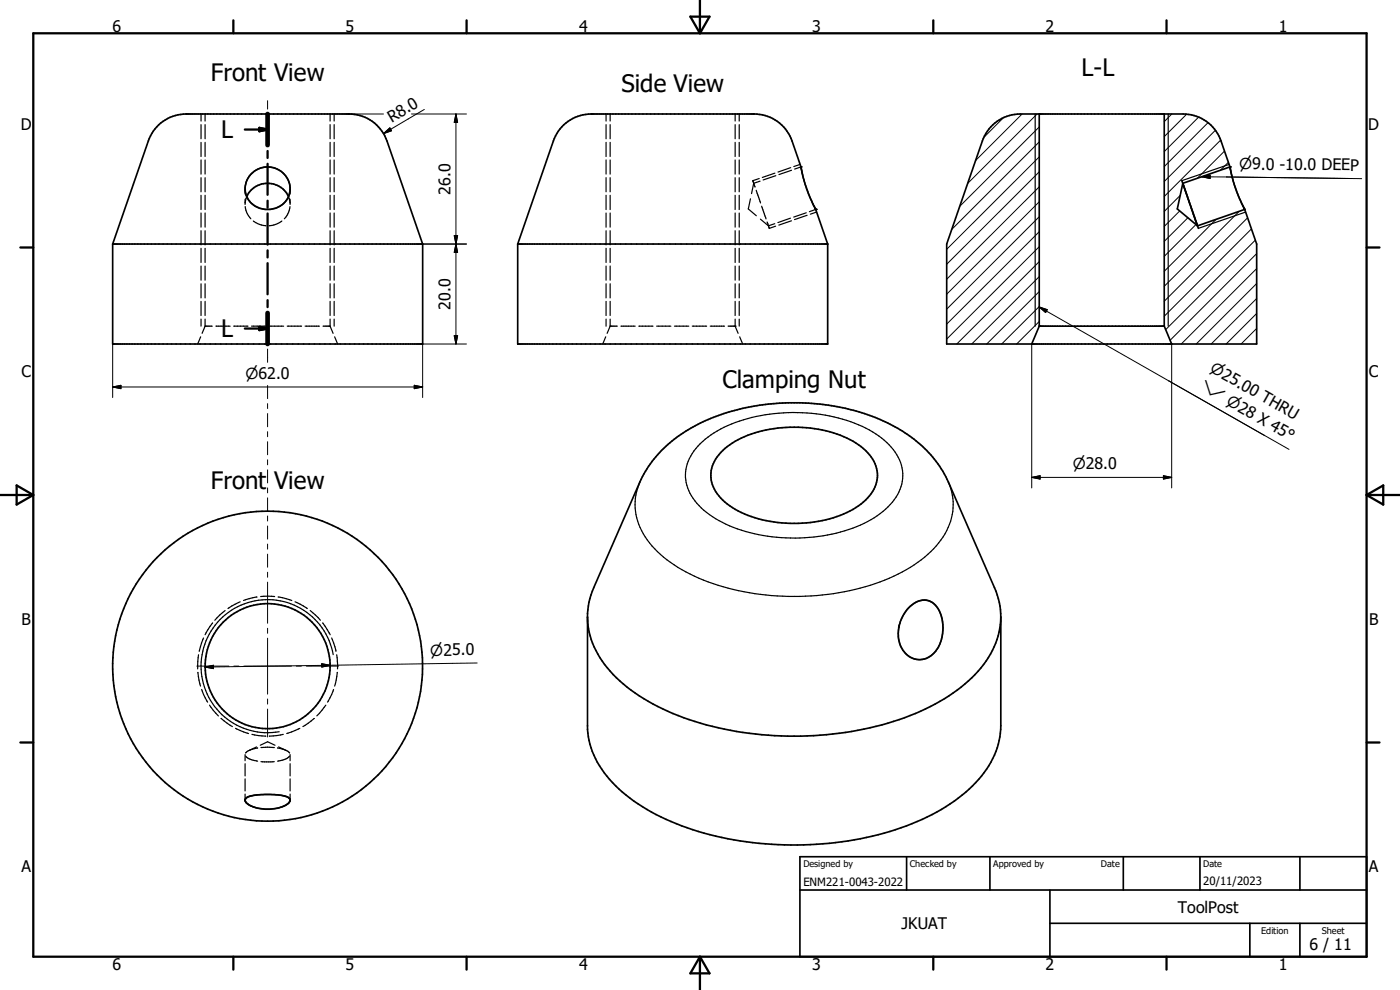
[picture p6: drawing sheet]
<svg xmlns="http://www.w3.org/2000/svg" width="297mm" height="210mm" viewBox="0 0 297 210" stroke-linecap="round" stroke-linejoin="round" font-family="sans-serif">
<g fill="none" stroke="#000" stroke-width=".21">
<path d="M56.8 21.4v1.7M74.1 24.2h7.3M81.4 28.3l1.3-1.2 .4 .6zM87.3 24.2h11.7M90 23.2l-8.6 5.1M96.7 24.2v48.8M96.7 24.2l.4 1.8h-.7zM212.8 25l-4 4.1M216.8 24.2l-9.8 9.9M220 24.2l-14.7 14.7M220.5 39.6l-19.7 19.6M220.5 36.5l-19.7 19.6"/>
<path d="M220.5 33.3l-19.7 19.6M220.5 30.1l-18.6 18.5M220.5 26.9l-16.9 16.9M248.6 24.2l-1.6 1.6M251.7 24.3l-4.7 4.7M254.3 24.9l-7.3 7.3M254.9 37.5l34 .4M254.9 37.5l1.8-.3v.7zM256.3 26l-9.3 9.3M257.8 27.7l-10.8 10.8M259 29.7l-12 12M259.8 32.1l-5.8 5.7"/>
<path d="M260.6 34.4l-1.7 1.7M89.7 51.8h9.3M96.4 50l.7 3.5h-.7l.7-3.5zM220.5 58.7l-14.3 14.3M220.5 55.5l-17.5 17.5M220.5 52.3l-19.7 19.6M220.5 49.2l-19.7 19.6M220.5 46l-19.7 19.6M220.5 42.8l-19.7 19.6M250.3 44.8l-3.3 3.2M250.4 41.5l-3.4 3.4M252 46.2l-5 5"/>
<path d="M253.7 47.6l-6.7 6.8M258 46.5l-11 11.1M262.9 44.9l-15.9 15.8M264.7 46.2l-17.7 17.7M265.5 48.6l-18.5 18.5M266.3 50.9l-19 19M266.6 57l-16 16M266.6 53.8l-18.4 18.4M23.9 73v11.3M56.8 74v2.9M96.4 71.2h.7l-.4 1.8zM99 73h-9.3v11.3"/>
<path d="M218.9 73v30.5M218.9 73h.1M220.5 65l-8 8M220.5 61.9l-11.2 11.1M220.5 68.2l-4.8 4.8M220.5 65.1l27.5 15.7M220.5 65.1l1.7 .6-.4 .6zM248.6 73v30.5M266.6 72.9l-.1 .1M266.6 69.7l-3.3 3.3M266.6 66.5l-6.5 6.5M266.6 63.3l-9.6 9.7"/>
<path d="M266.6 60.2l-12.8 12.8M23.9 82.1h65.8M23.9 82.1l1.8-.4v.8zM56.8 81.8v2.8M56.8 85.6v1.1M56.8 87.7v2.8M56.8 91.6v1M56.8 93.7v2.8M56.8 97.5v1.1M56.8 99.7v2.7M87.9 81.7l1.8 .4-1.8 .4zM248 80.8l20.3 11.6"/>
<path d="M248 80.8l25.5 14.5M56.8 103.5v1.1M56.8 105.6v2.8M56.8 109.5v1M56.8 111.6v2.8M56.8 115.4v1.1M56.8 117.6v2.7M218.9 101.3h29.7M218.9 101.3l1.8-.4v.7zM246.8 100.9l1.8 .4-1.8 .3zM56.8 121.4v1.1M56.8 123.5v8.7"/>
<path d="M56.8 133.3v1M56.8 135.4v11.8M41.8 141.3h6.8M43.5 141.5l1.8-.4v.7zM49.6 141.3h1.1M51.7 141.3h10.1M56.8 148.3v1.1M56.8 150.4v5.9M62.9 141.3h1M65 141.3h6.8M68.3 140.8l1.7 .3-1.7 .4zM70 141.1l-26.5 .4"/>
<path d="M101.2 140.6l-31.2 .5"/>
</g>
<g fill="none" stroke="#000" stroke-width=".25">
<path d="M42.6 24.2v1.5M42.6 26.4v3M42.6 30.2v3M42.6 33.9v3M42.6 37.7v3M43.5 24.2v1.5M43.5 26.4v3M43.5 30.2v3M43.5 33.9v3M43.5 37.7v3M70 24.2v1.5M70 26.4v3"/>
<path d="M70 30.2v3M70 33.9v3M70 37.7v3M70.9 24.2v1.5M70.9 26.4v3M70.9 30.2v3M70.9 33.9v3M70.9 37.7v3M128.6 24.2v1.5M128.6 26.4v3M128.6 30.2v3M128.6 33.9v3"/>
<path d="M128.6 37.7v3M129.4 24.2v1.5M129.4 26.4v3M129.4 30.2v3M129.4 33.9v3M129.4 37.7v3M156 24.2v1.5M156 26.4v3M156 30.2v3M156 33.9v3M156 37.7v3M156.8 24.2v1.5"/>
<path d="M156.8 26.4v3M156.8 30.2v3M156.8 33.9v3M156.8 37.7v3M159.7 38.3v.1M159.7 38.4l.5 1.3M161.1 37.9l-1.4 .4M161.2 38.4l-1.3 .5-.5 2.2M164.4 36.7l-2.7 .9M164.6 37.3l-2.7 .9M167.7 35.6l-2.6 .9M167.9 36.1l-2.6 .9"/>
<path d="M169.8 34.9l-1.4 .4M169.9 35.4l-1.3 .5M219.6 24.2v45M247.8 24.2v45M260.8 34.9l-10.1 3.4M42.6 41.4v3.1M42.6 45.2v3M42.6 48.9v3M42.6 52.7v3M42.6 56.4v3M43.5 41.4v3.1M43.5 45.2v3"/>
<path d="M43.5 48.9v3M43.5 52.7v3M43.5 56.4v3M52 40.1v1.1M52 42.3v1.1M52 43.8l.3 1.2 .9 1.4M52.4 41.7l-.4 1.4M53.7 46.9a4.8 4.8 0 0 0 2.7 1M59.8 46.9a4.8 4.8 0 0 1-2.7 1M61.2 41.7l.3 1.4M61.5 43.8l-.3 1.2-.9 1.4M61.5 40.1v1.1"/>
<path d="M61.5 42.3v1.1M70 41.4v3.1M70 45.2v3M70 48.9v3M70 52.7v3M70 56.4v3M70.9 41.4v3.1M70.9 45.2v3M70.9 48.9v3M70.9 52.7v3M70.9 56.4v3M128.6 41.4v3.1"/>
<path d="M128.6 45.2v3M128.6 48.9v3M128.6 52.7v3M128.6 56.4v3M129.4 41.4v3.1M129.4 45.2v3M129.4 48.9v3M129.4 52.7v3M129.4 56.4v3M156 41.4v3.1M156 45.2v3M156 48.9v3"/>
<path d="M156 52.7v3M156 56.4v3M156.8 41.4v3.1M156.8 45.2v3M156.8 48.9v3M156.8 52.7v3M156.8 56.4v3M159.2 42.2l-.4 2.1 1.7 1.5M160.4 40.4l.9 2.7M161.3 46.5l1.7 1.4 1.4-.4M161.6 43.7l.9 2.7M162.7 47.1l.5 1.3 1.3-.4"/>
<path d="M167.7 46.3l-2.7 .9M167.9 46.8l-2.7 1M171 45.1l-2.6 1M171.2 45.7l-2.6 .9M173.1 44.4l-1.4 .5M173.2 45l-1.3 .4M264.3 45l-10.1 3.4M42.6 71.5l-.7 1.5M42.6 60.2v3M42.6 63.9v3M42.6 67.7v1.5M43.5 69.2h1.5"/>
<path d="M43.5 69.2l-.6 1.5M43.5 60.2v3M43.5 63.9v3M43.5 67.7v1.5M45.8 69.2h3M49.6 69.2h3M53.4 69.2h3M57.1 69.2h3.1M60.9 69.2h3.1M64.7 69.2h3.1M68.5 69.2h1.5M70 69.2l.7 1.5"/>
<path d="M70 60.2v3M70 63.9v3M70 67.7v1.5M70.9 60.2v3M70.9 63.9v3M70.9 67.7v1.5M71 71.5l.6 1.5M128.5 71.5l-.6 1.5M128.6 60.2v3M128.6 63.9v3M128.6 67.7v1.5M129.4 69.2h1.6"/>
<path d="M129.4 69.2l-.6 1.5M129.4 60.2v3M129.4 63.9v3M129.4 67.7v1.5M131.7 69.2h3M135.5 69.2h3M139.3 69.2h3M143.1 69.2h3M146.9 69.2h3M150.7 69.2h3M154.5 69.2h1.5M156 69.2h.1"/>
<path d="M156 69.2l.6 1.5M156 60.2v3M156 63.9v3M156 67.7v1.5M156.8 60.2v3M156.8 63.9v3M156.8 67.7v1.5M156.9 71.5l.7 1.5M148.5 94.1a25.5 25.5 0 0 1 13.8-6.1 34.5 34.5 0 0 1 23.5 4.1 11.2 11.2 0 0 1 5.7 8.3 10.2 10.2 0 0 1-4.8 8.5 31.2 31.2 0 0 1-18 5.3 32.1 32.1 0 0 1-18.2-5 10.3 10.3 0 0 1-5.1-9.1 9.9 9.9 0 0 1 3.1-6zM135.7 102.3a12.4 12.4 0 0 0 2.6 13.5 32.2 32.2 0 0 0 16.2 9 53.7 53.7 0 0 0 36.1-3 21.9 21.9 0 0 0 10.5-9.9 11.6 11.6 0 0 0 .1-9.6M42.1 138.9l-.2 3M43.2 135.3l-.9 2.9"/>
<path d="M45.1 132.1l-1.6 2.6M47.8 129.5l-2.2 2.1M51 127.7l-2.6 1.4M54.5 126.7l-2.8 .7M55.3 126.5h3M59 126.7l2.9 .7M62.6 127.7l2.6 1.4M65.8 129.5l2.2 2.1M68.5 132.1l1.6 2.6M70.4 135.3l.9 2.9M70.7 138.9a14.1 14.1 0 0 0-16.4-11.5 14.1 14.1 0 0 0-11.4 16.4 14.1 14.1 0 0 0 16.3 11.4M71.4 138.9l.2 3"/>
<path d="M42 142.6l.5 2.9M42.8 146.3l1.2 2.7M44.4 149.6l1.9 2.3M46.9 152.4l2.4 1.7M50 154.5l2.7 1.1M53.4 155.8l3 .4M54.4 158.5l-1.5 .7M54.7 158.7h-.1a4 4 0 0 0-2.5 1M55.2 158.1l1.6-.7 1.5 .7M55.4 158.6h2.8M56.4 156.2h.1M57.1 156.2h.1"/>
<path d="M58.9 158.7a4 4 0 0 1 2.5 1M59.1 158.5l1.6 .7M60.1 155.8l-2.9 .4M63.6 154.5l-2.8 1.1M66.7 152.4l-2.4 1.7M69.1 149.6l-1.9 2.3M70.8 146.3l-1.3 2.7M71.6 142.6l-.6 2.9M52 160.1v1.3M52 162v2.6M52 165.2v2.6M52 168.5v1.3"/>
<path d="M52.1 160.4a3.9 3.9 0 0 0 2.6 1.1M55.4 161.6h2.8M61.4 160.4a4 4 0 0 1-2.5 1.1M61.5 160.1v1.3M61.5 162v2.6M61.5 165.2v2.6M61.5 168.5v1.3"/>
</g>
<g fill="none" stroke="#000" stroke-width=".36">
<path d="M53.2 37a4.7 4.7 0 0 1 6.2-.8 4.7 4.7 0 0 1 1.6 6 4.8 4.8 0 0 1-3.8 2.2 5.1 5.1 0 0 1-4.1-1.5 4.3 4.3 0 0 1 .1-5.9zM169.9 35.5h.1M220.5 24.2v45M247 24.2v45M250.7 38.3l3.5 10.1M250.9 38.9l-1.1 5.4 4.3 3.6M250.9 38.9l1.6 4.5M260.9 35.4l-1.9-5.5a8.5 8.5 0 0 0-8-5.7h-34.6a8.5 8.5 0 0 0-8 5.7l-7.6 21.9v21.2h65.8v-21.2l-2.5-7.4M260.9 35.4l-10 3.5M260.9 35.4l1 3.8 1.1 3 1.1 2.2M23.9 51.8l7.6-21.9a8.5 8.5 0 0 1 8-5.7h34.6a8.5 8.5 0 0 1 8 5.7l7.6 21.9M23.9 51.8h65.8"/>
<path d="M23.9 51.8v21.2h65.8v-21.2M52.4 41.7a4.9 4.9 0 0 1 4.4-2.8 4.9 4.9 0 0 1 4.4 2.8M109.8 51.8h65.8M109.8 51.8v21.2h65.8v-21.2M173 44.4l-1.9-4.3-1.2-4.7-1.9-5.5a8.5 8.5 0 0 0-8-5.7h-34.6a8.5 8.5 0 0 0-8 5.7l-7.6 21.9M173.1 44.4l2.5 7.4M252.6 43.8l1.4 4.1M254 47.9h.1M264.1 44.4l-10 3.5M220.5 69.2l-1.6 3.8M220.5 69.2h26.5M247 69.2l1.6 3.8"/>
<path d="M153.3 95.6a21.1 21.1 0 0 1 13.4-4.9 24.4 24.4 0 0 1 16 4 7.5 7.5 0 0 1 3.4 7.1 9.7 9.7 0 0 1-5.8 6.6 27.7 27.7 0 0 1-24.3-.3 8.9 8.9 0 0 1-5.2-7.3 7.3 7.3 0 0 1 2.5-5.2zM190.8 132.7l-.1 .5M193.1 128.7a3.6 3.6 0 0 1 5.5-.1 8.2 8.2 0 0 1-.7 10.2 4.2 4.2 0 0 1-7-2.1 7.9 7.9 0 0 1 2.2-8zM212.3 130.9v23.1a17.8 17.8 0 0 1-6 12.7 42.8 42.8 0 0 1-18.7 10 72.7 72.7 0 0 1-43-1.5 37.1 37.1 0 0 1-15.9-10.6 17.5 17.5 0 0 1-4.1-9.9v-24.5l.3-2.4 1.1-3.1 9.7-22.4a26.9 26.9 0 0 1 15.1-13.5 45.9 45.9 0 0 1 16.4-3.4 53.3 53.3 0 0 1 9.2 .7 37.5 37.5 0 0 1 19.3 8.6l1.7 1.7a22.7 22.7 0 0 1 3.8 5.9l9.8 22.4a15.9 15.9 0 0 1-2.9 17 39 39 0 0 1-18.6 11.3 71.5 71.5 0 0 1-46.7-1.6 33.4 33.4 0 0 1-15.5-11.9 16.2 16.2 0 0 1-2.7-8.6M52.3 169.2a8.3 8.3 0 0 1 3.8-.7h1.4a6.1 6.1 0 0 1 4 .9 1.46 1.46 0 0 1-1.4 1.6l-1.3 .5-2.5 .2a5.3 5.3 0 0 1-4.3-1.7v-.3zM169.7 188.8h120.2M169.7 181.7h120.2v21.3h-120.2zM192.3 181.7v7.1M210 181.7v7.1M222.7 195.9h67.2M222.7 188.8v14.2M238.3 181.7v7.1"/>
<path d="M254.6 181.7v7.1M265.2 195.9v7.1M275.8 181.7v7.1M275.8 195.9v7.1"/>
<circle cx="56.8" cy="141.3" r="13.3"/>
<circle cx="56.8" cy="141.3" r="32.9"/>
</g>
<g fill="#000">
<circle cx="125.4" cy="24.2" r=".18"/>
<circle cx="169.9" cy="35.4" r=".18"/>
<circle cx="220.5" cy="24.2" r=".18"/>
<circle cx="260.9" cy="35.4" r=".18"/>
<circle cx="173.1" cy="44.4" r=".18"/>
<circle cx="220.5" cy="69.2" r=".18"/>
</g>
<g fill="none" stroke="#000" stroke-width=".48">
<path d="M7.1 7.1h282.8v195.9h-282.8zM49.5 4.3v2.8M99 4.3v2.8M146.5 3.5h4l-2 3.6zM148.5 0v7.1M198 4.3v2.8M247.5 4.3v2.8M51.9 27.5h4.9M55 27.1l1.8 .4-1.8 .3zM56.8 24.2v6.6M56.8 32v1.5M56.8 34.7v6.6"/>
<path d="M4.3 52.5h2.8M56.8 42.6v1.4M56.8 45.3v6.6M56.8 53.1v1.5M56.8 55.8v6.6M289.9 52.5h2.8M51.9 69.7h4.9M55 69.3l1.8 .4-1.8 .3zM56.8 63.7v1.5M56.8 66.4v6.6M0 105h7.1M3.5 103l3.6 2-3.6 2z"/>
<path d="M289.9 105h7.1M289.9 105l3.6-2v4zM4.3 157.5h2.8M289.9 157.5h2.8M49.5 203v2.7M99 203v2.7M148.5 203v7M148.5 203l2 3.5h-4zM198 203v2.7M247.5 203v2.7"/>
</g>
<path d="M56.8 24.2v6.6M56.8 66.4v6.6" fill="none" stroke="#000" stroke-width=".99"/>
<path d="M55 27.1l1.8 .4-1.8 .3zM55 69.3l1.8 .4-1.8 .3z" fill="#000" stroke="#000" stroke-width=".48"/>
<g fill="#000" stroke="#000" stroke-width=".21">
<path d="M81.4 28.3l1.3-1.2 .4 .6zM96.7 24.2l.4 1.8h-.7zM254.9 37.5l1.8-.3v.7zM96.4 50h.7l-.4 1.8zM96.7 51.8l.4 1.7h-.7zM96.4 71.2h.7l-.4 1.8zM220.5 65.1l1.7 .6-.4 .6zM23.9 82.1l1.8-.4v.8zM87.9 81.7l1.8 .4-1.8 .4zM218.9 101.3l1.8-.4v.7zM246.8 100.9l1.8 .4-1.8 .3zM43.5 141.5l1.8-.4v.7z"/>
<path d="M68.3 140.8l1.7 .3-1.7 .4z"/>
</g>
<g font-size="5.1">
<text x="44.7" y="17.2">Front View</text>
<text x="229.4" y="16.1">L-L</text>
<text x="131.8" y="19.5">Side View</text>
<text x="46.9" y="29.4">L</text>
<text x="46.9" y="71.5">L</text>
<text x="153.2" y="82.3">Clamping Nut</text>
<text x="44.7" y="103.8">Front View</text>
</g>
<g font-size="3.4">
<text x="23.8" y="6.8">6</text>
<text x="73.3" y="6.8">5</text>
<text x="122.9" y="6.8">4</text>
<text x="172.3" y="6.8">3</text>
<text x="221.8" y="6.8">2</text>
<text x="271.3" y="6.8">1</text>
<text x="4.4" y="27.5">D</text>
<text x="83.1" y="26" transform="rotate(-31 83.1 26)">R8.0</text>
<text x="290.3" y="27.5">D</text>
<text x="95.6" y="41.3" transform="rotate(-90 95.6 41.3)">26.0</text>
<text x="95.6" y="65.7" transform="rotate(-90 95.6 65.7)">20.0</text>
<text x="4.5" y="80">C</text>
<text x="290.4" y="80">C</text>
<text x="4.5" y="132.5">B</text>
<text x="290.4" y="132.5">B</text>
<text x="4.5" y="185">A</text>
<text x="290.4" y="185">A</text>
<text x="191.3" y="197.1">JKUAT</text>
<text x="249.9" y="193.6">ToolPost</text>
<text x="277.8" y="201.5">6 / 11</text>
<text x="23.8" y="205.7">6</text>
<text x="73.3" y="205.7">5</text>
<text x="122.9" y="205.7">4</text>
<text x="172.3" y="205.7">3</text>
<text x="221.8" y="205.7">2</text>
<text x="271.3" y="205.7">1</text>
</g>
<g font-size="3.2">
<text x="262.9" y="35.9" transform="rotate(1 262.9 35.9)">n9.0 -10.0 DEEP</text>
<text x="52.1" y="80.4">n62.0</text>
<text x="254.4" y="82.6" transform="rotate(30 254.4 82.6)">w</text>
<text x="256.5" y="78.8" transform="rotate(30 256.5 78.8)">n25.00 THRU</text>
<text x="260" y="85.7" transform="rotate(30 260 85.7)">n28 X 45°</text>
<text x="227.6" y="99.6">n28.0</text>
<text x="91.3" y="139.1" transform="rotate(-1 91.3 139.1)">n25.0</text>
</g>
<g font-size="2.4">
<text x="170.4" y="188">ENM221-0043-2022</text>
<text x="255.3" y="187.7">20/11/2023</text>
</g>
<g font-size="1.9">
<text x="170.4" y="183.9">Designed by</text>
<text x="193" y="183.9">Checked by</text>
<text x="210.7" y="183.9">Approved by</text>
<text x="233.6" y="183.9">Date</text>
<text x="255.3" y="183.9">Date</text>
<text x="267.5" y="198">Edition</text>
<text x="280.4" y="198">Sheet</text>
</g>
</svg>
